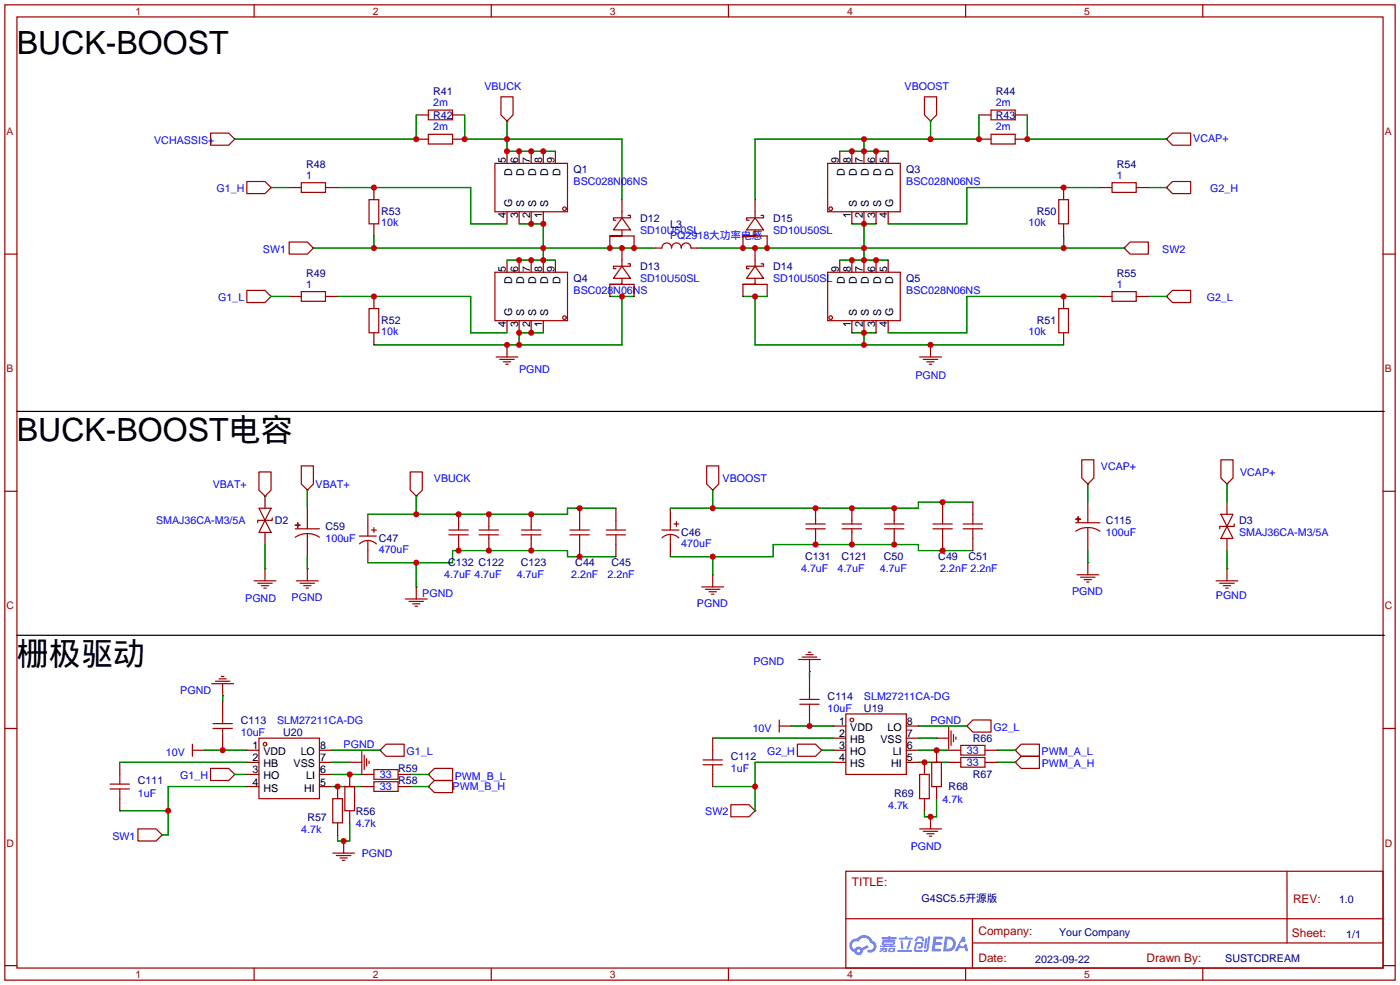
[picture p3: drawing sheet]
<svg xmlns="http://www.w3.org/2000/svg" width="294mm" height="207mm" viewBox="0 0 294 207" stroke-linecap="round" stroke-linejoin="round" font-family="sans-serif">
<g fill="none" stroke="#a10000" stroke-width=".25">
<path d="M1 1h291.9v204.7h-291.9zM3.6 3.6h286.7v199.6h-286.7zM53.3 1v2.6M103.1 1v2.6M152.9 1v2.6M202.7 1v2.6M252.5 1v2.6M1 53.3h2.6M290.3 53.3h2.6M1 103.1h2.6M290.3 103.1h2.6M1 152.9h2.6"/>
<path d="M290.3 152.9h2.6M177.5 182.9h112.8v20.3h-112.8zM177.6 192.8h112.6M204.1 197.9h86.1M204.1 192.8v10.2M270.2 182.9v15M1 202.7h2.6M53.3 203.2v2.5M103.1 203.2v2.5M152.9 203.2v2.5M202.7 203.2v2.5M252.5 203.2v2.5"/>
<path d="M290.3 202.7h2.6"/>
</g>
<g fill="#5487ff">
<path d="M196 196.6h1.6l.3 .1-.1 .4h-1.3l-.1 .7h1.1l.2 .3-.3 .2h-1.1l-.1 .9h1.2l.2 .2-.2 .3h-1.8z"/>
<path d="M202 196.6h.5l.2 .9-.4 .3a.49 .49 0 0 0-.7 .2 .49 .49 0 0 0 .3 .6 .49 .49 0 0 0 .6-.4l.3-.2 .4 1.7h-.5l-.2-.7h-1.2l-.3 .7h-.6z"/>
<path d="M194.3 196.9h.4l-.3 2-.2 .2-.2-.2z"/>
<path d="M194.8 196.6h.5l-.4 2.7a.57 .57 0 0 1-.4 .5 .57 .57 0 0 1-.6-.2l.6-.3z"/>
<path d="M192.4 196.7l.5-.2 .7 .1 .4 1h-.4l-.3-.6h-.6l-.4 .6h-.3z"/>
<path d="M192.2 197.9l1.2-.2a.74 .74 0 0 1 .4 .8 .74 .74 0 0 1-.6 .6h-.5l-.1-.2 .3-.2h.4l.1-.6h-.9l-.2 1.3h1.2l.2 .2-.2 .2h-1.2l-.4-.1v-.4z"/>
<path d="M188.4 199.4h2.9l.2 .2-.3 .2h-2.7z"/>
<path d="M190.8 197.4h.5a2.8 2.8 0 0 1-.8 1.9l-.2-.2z"/>
<path d="M189 197.4h.4l.2 1.7-.2 .2-.2-.2z"/>
<path d="M188.8 196.8h1.2l.1-.3h.3v.3h1l.2 .3-.2 .1h-2.6z"/>
<path d="M184.8 199l.9-.1v.1l.5 .1v.6l-.8 .2v-.3h.4v-.3a.45 .45 0 0 0-.6 .3l-.5 .3-.1-.3 .5-.3h-.4z"/>
<path d="M185.1 196.7h1.3l.1-.2h.4v.2h1.2l.2 .2-.2 .1h-1.3v.2h1l.2 .2-.2 .1h-2.5l-.1-.3h1.2v-.2h-1.3z"/>
<path d="M198.4 196.6l-.4 3.1h.9a1.56 1.56 0 0 0 1.7-1.6 1.56 1.56 0 0 0-1.7-1.5zM198.9 197.1a1.05 1.05 0 0 1 1.1 1.2 1.05 1.05 0 0 1-1.4 .9z"/>
<path d="M185.2 197.7l-.1 .5 .4 .1v.2h-.7v.3h3.1l.1-.2-.1-.1h-.7l.1-.1a.43 .43 0 0 0 .5-.3 .43 .43 0 0 0-.2-.5h-2.2zM185.5 197.9h2l-.1 .2h-1.9zM185.9 198.3h1l-.1 .2h-.8z"/>
<path d="M186.6 199.1l-.1 .7 1.3-.1v-.7l-.9-.1zM186.9 199.3h.6l-.1 .3h-.5z"/>
<path d="M178.7 197.4a1.47 1.47 0 0 0 .7 2.5 .89 .89 0 0 0 1 .6 .89 .89 0 0 0 .7-1l1.3-.6-.3-.5-1.2 .6-.4-.3a.89 .89 0 0 0-1.1 .6 .9 .9 0 0 1-.5-1.2 .9 .9 0 0 1 1.3-.4 1.3 1.3 0 0 1 1.4-.9 1.3 1.3 0 0 1 1.1 1.2 .75 .75 0 0 1 .7 .9 .75 .75 0 0 1-1.1 .5l-.2 .1v.3a1.28 1.28 0 0 0 1.8-.6 1.28 1.28 0 0 0-.8-1.7 1.9 1.9 0 0 0-3.3-.5l-.6 .1zM179.9 199.6a.35 .35 0 0 1 .7 0 .35 .35 0 0 1-.7 0z"/>
</g>
<g fill="none" stroke="#a10000" stroke-width=".25">
<path d="M44.2 27.9h3.8l1.3 1.3-1.3 1.3h-3.8zM51.8 38.1h3.8l1.3 1.3-1.3 1.2h-3.8zM63.2 38.4h5.1v2h-5.1zM89.9 23.1h5.1v2h-5.1zM89.9 28.2h5.1v2h-5.1zM103.9 34.3h15.2v10.1h-15.2zM105.2 20.3h2.5v3.8l-1.3 1.3-1.2-1.3zM173.7 34.3h15.3v10.1h-15.3zM194.1 20.3h2.5v3.8l-1.3 1.3-1.2-1.3zM208 28.2h5.1v2h-5.1zM208 23.1h5.1v2h-5.1zM233.4 38.4h5.1v2h-5.1z"/>
<path d="M246.1 38.1h3.8v2.5h-3.8l-1.2-1.2zM246.1 27.9h3.8v2.6h-3.8l-1.2-1.3zM60.7 50.8h3.8l1.3 1.3-1.3 1.2h-3.8zM77.5 41.9h2v5.1h-2zM103.9 57.2h15.2v10.1h-15.2zM130.6 45.7l1.7 2.6h-3.5zM130.6 48.3v1.2h-2.6h5.1M130.6 55.9l1.7 2.5h-3.5zM130.6 58.4v1.3h-2.6h5.1M130.6 44.5v1.2M130.6 54.6v1.3M131.8 45.2h.5v.5h-3.5v.5h.5"/>
<path d="M131.8 55.4h.5v.5h-3.5v.5h.5M137.7 52.1h1.2a1.02 1.02 0 0 1 1.1-1.1 1.02 1.02 0 0 1 1 1.1 1.02 1.02 0 0 1 1-1.1 1.02 1.02 0 0 1 1 1.1 1.01 1.01 0 0 1 1-1.1 1.01 1.01 0 0 1 1 1.1h1.3M158.5 55.9l1.8 2.5h-3.6zM158.5 58.4v1.3h-2.5h5M158.5 45.7l1.8 2.6h-3.6zM158.5 48.3v1.2h-2.5h5M158.5 44.5v1.2M158.5 54.6v1.3M159.8 55.4h.5v.5h-3.6v.5h.5M159.8 45.2h.5v.5h-3.6v.5h.5M173.7 57.2h15.3v10.1h-15.3zM222.2 41.9h2.1v5.1h-2.1z"/>
<path d="M237.2 50.8h3.8v2.5h-3.8l-1.2-1.2zM51.8 61h3.8l1.3 1.2-1.3 1.3h-3.8zM63.2 61.2h5.1v2h-5.1zM77.5 64.8h2v5h-2zM104.1 74.9h4.6M104.9 75.4h3M105.7 75.9h1.5M106.2 76.5h.5M106.4 72.4v2.5M193 74.9h4.6M193.8 75.4h3M194.6 75.9h1.5"/>
<path d="M195.1 76.5h.5M195.3 72.4v2.5M222.2 64.8h2.1v5h-2.1zM233.4 61.2h5.1v2h-5.1zM246.1 61h3.8v2.5h-3.8l-1.2-1.3zM54.4 99.1h2.5v3.8l-1.3 1.2-1.2-1.2zM63.2 97.8h2.6v3.8l-1.3 1.3-1.3-1.3zM86.1 99.1h2.5v3.8l-1.2 1.2-1.3-1.2zM148.3 97.8h2.6v3.8l-1.3 1.3-1.3-1.3zM227.1 96.5h2.5v3.8l-1.3 1.3-1.2-1.3zM256.3 96.5h2.5v3.8l-1.2 1.3-1.3-1.3zM54.4 106.7h2.5l-1.3 2.5z"/>
<path d="M55.6 109.2l1.3 2.6h-2.5zM55.6 119.4v2.5M57.1 108.7v.5h-3v.5M62 110.2l1 .1zM62 112.8a4.6 4.6 0 0 1 5.1 0M62 111h5.1M62.5 109.7v1zM64.5 119.4v2.5M75.4 112.5h3.6M75.5 114.2a2.54 2.54 0 0 1 3.5 0M77.2 110.5v2M77.2 113.5v2.1"/>
<path d="M78 111.3h1M78.5 110.7v1.1M94.2 111.3h4.1M94.2 112.3h4.1M96.3 110.5v.8M96.3 112.3v.7M100.6 111.3h4M100.6 112.3h4M102.6 110.5v.8M102.6 112.3v.7M109.5 111.3h4M109.5 112.3h4"/>
<path d="M111.5 110.5v.8M111.5 112.3v.7M119.6 111.3h4.1M119.6 112.3h4.1M121.7 109.2v2.1M121.7 112.3v2M127.3 111.3h4M127.3 112.3h4M129.3 109.2v2.1M129.3 112.3v2M138.9 111.3h3.6M139 112.9a2.54 2.54 0 0 1 3.5 0"/>
<path d="M140.7 109.2v2.1M140.7 112.3v2M141.5 110h1M142 109.5v1M169.2 110h4M169.2 111h4M171.2 109.2v.8M171.2 111v.8M176.8 110h4M176.8 111h4M178.8 109.2v.8M178.8 111v.8"/>
<path d="M185.7 110h4M185.7 111h4M187.7 109.2v.8M187.7 111v.8M195.8 110h4.1M195.8 111h4.1M197.9 108v2M197.9 111v2M202.2 110h4M202.2 111h4M204.2 108v2M204.2 111v2"/>
<path d="M225.8 109h1zM225.8 111.5a4.6 4.6 0 0 1 5.1 0M225.8 109.7h5.1M226.3 108.5v1zM228.3 118.1v2.6M256.3 108h2.5l-1.2 2.5zM257.6 110.5l1.2 2.5h-2.5zM257.6 119.4v2.5M259.1 110v.5h-3.1v.5M53.3 121.9h4.6M54.1 122.4h3M54.9 122.9h1.5"/>
<path d="M55.4 123.4h.5M62.2 121.9h4.6M63 122.4h3M63.8 122.9h1.5M64.3 123.4h.5M85.1 125.7h4.6M85.9 126.2h3M86.6 126.7h1.5M87.1 127.3h.5M87.4 123.2v2.5M147.3 123.2h4.6M148.1 123.7h3"/>
<path d="M148.8 124.2h1.6M149.4 124.7h.5M149.6 120.7v2.5M167.6 138.4h4.6M168.4 137.9h3M169.2 137.4h1.5M169.7 136.9h.5M169.9 138.4v2.6M226.1 120.7h4.5M226.8 121.2h3.1M227.6 121.7h1.5M228.1 122.2h.5"/>
<path d="M255.3 121.9h4.5M256 122.4h3.1M256.8 122.9h1.5M257.3 123.4h.5M40.4 157.5h2.5M40.4 156.2v2.6M44.4 143.5h4.6M44.7 152.9h4.1M44.7 151.9h4.1M45.2 143h3.1M46 142.5h1.5M46.5 142h.5"/>
<path d="M46.7 143.5v2.6M46.7 149.9v2M46.7 152.9v2M54.4 154.9h12.7v12.7h-12.7zM75.9 157.7v4.6M76.5 158.5v3M77 159.3v1.5M77.5 159.8v.5M81 156.2h3.8v2.6h-3.8l-1.2-1.3zM147.6 159.5h4M149.6 157.5v2M163.6 152.4h2.5"/>
<path d="M163.6 151.1v2.6M167.4 156.2h3.8l1.3 1.3-1.3 1.3h-3.8zM167.9 147.8h4.1M167.9 146.8h4.1M169.9 144.8v2M169.9 147.8v2.1M177.5 149.9h12.7v12.7h-12.7zM196.6 154.9h2.5M199.1 152.7v4.5M199.6 153.4v3.1M200.2 154.2v1.5M200.7 154.7v.5"/>
<path d="M201.7 156.5h5.1v2h-5.1zM201.7 159h5.1v2h-5.1zM204.2 151.1h3.8v2.6h-3.8l-1.3-1.3zM214.4 156.2h3.8v2.6h-3.8l-1.3-1.3zM214.4 158.8h3.8v2.5h-3.8l-1.3-1.3zM23.1 165.6h4.1M23.1 164.6h4.1M25.1 162.6v2M25.1 165.6v2M29 174h3.8l1.2 1.3-1.2 1.2h-3.8zM44.2 161.3h3.8l1.3 1.3-1.3 1.2h-3.8zM69.8 167.6h2.1v5.1h-2.1z"/>
<path d="M69.8 179.1h4.6M70.6 179.6h3.1M72.1 176.5v2.6M72.4 165.1h2v5.1h-2zM73.4 160h2.5M78.5 164.1h5.1v2h-5.1zM78.5 161.5h5.1v2.1h-5.1zM89.9 162.6l1.3-1.3h3.8v2.5h-3.8zM89.9 165.1l1.3-1.3h3.8v2.6h-3.8zM147.6 160.5h4M149.6 160.5v2.1M153.4 168.9h3.8l1.3 1.3-1.3 1.3h-3.8z"/>
<path d="M193 162.6h2.1v5h-2.1zM193 174h4.6M193.8 174.5h3M194.6 175h1.5M195.1 175.5h.5M195.3 171.5v2.5M195.6 160h2v5.1h-2zM71.4 180.1h1.5M71.9 180.6h.5"/>
<circle cx="118.5" cy="43.8" r=".38"/>
<circle cx="174.4" cy="43.8" r=".38"/>
<circle cx="118.5" cy="66.7" r=".38"/>
<circle cx="174.4" cy="66.7" r=".38"/>
<circle cx="55.6" cy="156.2" r=".38"/>
<circle cx="178.8" cy="151.1" r=".38"/>
</g>
<g fill="none" stroke="#870000" stroke-width=".25">
<path d="M49.3 29.2h.1M56.9 39.4h.1M60.7 39.4h2.5M68.3 39.4h2.6M78.5 39.4v2.5M87.4 24.1h2.5M87.4 29.2h2.5M95 24.1h2.5M95 29.2h2.5M106.4 25.4h.1M106.4 31.8v2.5M109 31.8v2.5"/>
<path d="M111.5 31.8v2.5M114 31.8v2.5M116.6 31.8v2.5M176.3 31.8v2.5M178.8 31.8v2.5M181.4 31.8v2.5M183.9 31.8v2.5M186.4 31.8v2.5M195.3 25.4h.1M205.5 24.1h2.5M205.5 29.2h2.5M213.1 24.1h2.5"/>
<path d="M213.1 29.2h2.5M223.3 39.4v2.5M230.9 39.4h2.5M238.5 39.4h2.5M244.9 39.4h.1M244.9 29.2h.1M65.8 52.1h.1M78.5 47v2.5M106.4 44.5v2.5M106.4 54.6v2.6M109 44.5v2.5M109 54.6v2.6"/>
<path d="M111.5 44.5v2.5M111.5 54.6v2.6M114 44.5v2.5M114 54.6v2.6M116.6 54.6v2.6M128 49.5v2.6M128 59.7v2.5M130.6 41.9v2.6M130.6 52.1v2.5M133.1 49.5v2.6M133.1 59.7v2.5M136.9 52.1h.8"/>
<path d="M146.3 52.1h.8M156 49.5v2.6M156 59.7v2.5M158.5 41.9v2.6M158.5 52.1v2.5M161 49.5v2.6M161 59.7v2.5M176.3 54.6v2.6M178.8 44.5v2.5M178.8 54.6v2.6M181.4 44.5v2.5M181.4 54.6v2.6"/>
<path d="M183.9 44.5v2.5M183.9 54.6v2.6M186.4 44.5v2.5M186.4 54.6v2.6M223.3 47v2.5M236 52.1h.1M56.9 62.2h.1M60.7 62.2h2.5M68.3 62.2h2.6M78.5 62.2v2.6M78.5 69.9v2.5M106.4 72.4h.1"/>
<path d="M106.4 67.3v2.6M109 67.3v2.6M111.5 67.3v2.6M114 67.3v2.6M178.8 67.3v2.6M181.4 67.3v2.6M183.9 67.3v2.6M186.4 67.3v2.6M195.3 72.4h.1M223.3 62.2v2.6M223.3 69.9v2.5M230.9 62.2h2.5"/>
<path d="M238.5 62.2h2.5M244.9 62.2h.1M55.6 119.4h.1M55.6 104.1h.1M55.6 104.1v2.6M55.6 111.8v2.5M64.5 119.4h.1M64.5 102.9h.1M64.5 106.7v4.3M64.5 112v4.8M77.2 108v2.5M77.2 115.6v2.5"/>
<path d="M87.4 104.1h.1M96.3 108v2.5M96.3 113v2.6M102.6 108v2.5M102.6 113v2.6M111.5 108v2.5M111.5 113v2.6M121.7 106.7v2.5M121.7 114.3v2.5M129.3 106.7v2.5M129.3 114.3v2.5M140.7 106.7v2.5"/>
<path d="M140.7 114.3v2.5M149.6 102.9h.1M171.2 106.7v2.5M171.2 111.8v2.5M178.8 106.7v2.5M178.8 111.8v2.5M187.7 106.7v2.5M187.7 111.8v2.5M197.9 105.4v2.6M197.9 113v2.6M204.2 105.4v2.6M204.2 113v2.6"/>
<path d="M228.3 118.1h.1M228.3 101.6h.1M228.3 105.4v4.3M228.3 110.7v4.9M257.6 119.4h.1M257.6 101.6h.1M257.6 105.4v2.6M257.6 113v2.6M87.4 123.2h.1M149.6 120.7h.1M42.9 157.5h.1M46.7 146.1h.1"/>
<path d="M46.7 147.3v2.6M46.7 154.9v2.6M51.8 157.5h2.6M67.1 157.5h2.5M79.8 157.5h.1M149.6 154.9v2.6M166.1 152.4h.1M169.9 141h.1M169.9 142.2v2.6M169.9 149.9v2.5M172.5 157.5h.1M175 152.4h2.5"/>
<path d="M175 154.9h2.5M175 157.5h2.5M190.2 152.4h2.6M190.2 154.9h2.6M190.2 157.5h2.6M196.6 154.9h.1M196.6 157.5v2.5M199.1 157.5h2.6M202.9 152.4h.1M206.8 157.5h2.5M213.1 157.5h.1M25.1 160v2.6"/>
<path d="M25.1 167.6v2.6M34 175.3h.1M49.3 162.6h.1M51.8 160h2.6M51.8 162.6h2.6M51.8 165.1h2.6M67.1 160h2.5M67.1 162.6h2.5M67.1 165.1h2.5M70.9 165.1v2.5M70.9 172.7v2.6M72.1 176.5h.1"/>
<path d="M73.4 160h.1M73.4 162.6v2.5M73.4 170.2v2.5M75.9 162.6h2.6M75.9 165.1h2.6M83.6 162.6h2.5M83.6 165.1h2.5M89.9 162.6h.1M89.9 165.1h.1M149.6 162.6v2.5M158.5 170.2h.1M175 160h2.5"/>
<path d="M190.2 160h2.6M194.1 160v2.6M194.1 167.6v2.6M195.3 171.5h.1M196.6 165.1v2.5M199.1 160h2.6M206.8 160h2.5M213.1 160h.1"/>
</g>
<g fill="none" stroke="#008700" stroke-width=".25">
<path d="M56.9 39.4h3.8M70.9 39.4h27.9v7.6h7.6M87.4 24.1v5.1h-38.1M97.5 24.1v5.1h33.1v12.7M106.4 25.4v6.4h10.2M176.3 31.8h10.1M181.4 29.2v2.6M195.3 25.4v3.8M205.5 24.1v5.1h-47v12.7M215.6 24.1v5.1h29.3M230.9 39.4h-28v7.6h-16.5M241 39.4h3.9"/>
<path d="M65.8 52.1h71.1M78.5 49.5v2.6M106.4 54.6h10.2M109 47h5v7.6M147.1 52.1h88.9M176.3 54.6h10.1M178.8 47h5.1M181.4 47v7.6M223.3 49.5v2.6M56.9 62.2h3.8M70.9 62.2h27.9v7.7h7.6M114 69.9h-5v2.5"/>
<path d="M128 62.2h5.1M130.6 62.2v10.2h-52.1M156 62.2h5M158.5 62.2v10.2h64.8M178.8 69.9h5.1M181.4 69.9v2.5M230.9 62.2h-28v7.7h-16.5M241 62.2h3.9M55.6 104.1h.1M55.6 114.3v5.1M64.5 102.9v3.8M64.5 116.8v2.6"/>
<path d="M87.4 104.1v3.9M87.4 118.1v5.1M129.3 116.8h-10.2v-1.2h-24.1v2.5h-17.8M129.3 106.7h-10.2v1.3h-41.9M149.6 102.9v3.8M149.6 116.8v3.9M204.2 115.6h-11.4v-1.3h-30.5v2.5h-21.6M204.2 105.4h-11.4v1.3h-52.1M228.3 101.6v3.8M228.3 115.6v2.5M257.6 101.6v3.8M257.6 115.6v3.8"/>
<path d="M42.9 157.5h8.9M46.7 146.1v1.2M69.6 157.5h10.2M149.6 154.9h25.4M166.1 152.4h8.9M169.9 141v1.2M172.5 157.5h2.5M192.8 157.5h6.3M192.8 152.4h10.1M192.8 154.9h3.8M209.3 157.5h3.8M25.1 160h26.7"/>
<path d="M25.1 170.2h10.2M49.3 162.6h2.5M51.8 165.1h-16.5v10.2h-1.3M69.6 160h3.8M69.6 165.1h6.3M69.6 162.6h6.3M73.4 172.7v3.8h-2.5v-1.2M86.1 165.1h3.8M86.1 162.6h3.8M149.6 165.1h8.9M175 160h-16.5v10.2M192.8 160h6.3"/>
<path d="M196.6 167.6v3.9h-2.5v-1.3M209.3 160h3.8"/>
</g>
<path d="M3.6 86.4h287M3.6 133.4h287" fill="none" stroke="#000" stroke-width=".25"/>
<g fill="#c00">
<circle cx="197.9" cy="115.6" r=".63"/>
<circle cx="187.7" cy="114.3" r=".63"/>
<circle cx="178.8" cy="114.3" r=".63"/>
<circle cx="171.2" cy="114.3" r=".63"/>
<circle cx="149.6" cy="116.8" r=".63"/>
<circle cx="197.9" cy="105.4" r=".63"/>
<circle cx="187.7" cy="106.7" r=".63"/>
<circle cx="178.8" cy="106.7" r=".63"/>
<circle cx="171.2" cy="106.7" r=".63"/>
<circle cx="149.6" cy="106.7" r=".63"/>
<circle cx="121.7" cy="116.8" r=".63"/>
<circle cx="111.5" cy="115.6" r=".63"/>
<circle cx="102.6" cy="115.6" r=".63"/>
<circle cx="96.3" cy="115.6" r=".63"/>
<circle cx="87.4" cy="118.1" r=".63"/>
<circle cx="87.4" cy="107.9" r=".63"/>
<circle cx="96.3" cy="107.9" r=".63"/>
<circle cx="102.6" cy="107.9" r=".63"/>
<circle cx="111.5" cy="107.9" r=".63"/>
<circle cx="121.7" cy="106.7" r=".63"/>
<circle cx="158.5" cy="62.2" r=".63"/>
<circle cx="195.3" cy="72.4" r=".63"/>
<circle cx="181.4" cy="72.4" r=".63"/>
<circle cx="181.4" cy="69.8" r=".63"/>
<circle cx="205.5" cy="29.2" r=".63"/>
<circle cx="181.4" cy="29.2" r=".63"/>
<circle cx="195.3" cy="29.2" r=".63"/>
<circle cx="181.4" cy="31.7" r=".63"/>
<circle cx="178.8" cy="31.7" r=".63"/>
<circle cx="183.9" cy="31.7" r=".63"/>
<circle cx="106.4" cy="29.2" r=".63"/>
<circle cx="97.5" cy="29.2" r=".63"/>
<circle cx="106.4" cy="31.7" r=".63"/>
<circle cx="109" cy="31.7" r=".63"/>
<circle cx="111.5" cy="31.7" r=".63"/>
<circle cx="114" cy="31.7" r=".63"/>
<circle cx="223.3" cy="52.1" r=".63"/>
<circle cx="181.4" cy="52.1" r=".63"/>
<circle cx="181.4" cy="54.6" r=".63"/>
<circle cx="178.8" cy="54.6" r=".63"/>
<circle cx="183.9" cy="54.6" r=".63"/>
<circle cx="181.4" cy="47" r=".63"/>
<circle cx="156" cy="52.1" r=".63"/>
<circle cx="158.5" cy="52.1" r=".63"/>
<circle cx="161" cy="52.1" r=".63"/>
<circle cx="87.4" cy="29.2" r=".63"/>
<circle cx="215.6" cy="29.2" r=".63"/>
<circle cx="195.3" cy="171.4" r=".63"/>
<circle cx="194.1" cy="160" r=".63"/>
<circle cx="158.5" cy="165.1" r=".63"/>
<circle cx="169.9" cy="152.4" r=".63"/>
<circle cx="78.5" cy="52.1" r=".63"/>
<circle cx="114" cy="52.1" r=".63"/>
<circle cx="114" cy="47" r=".63"/>
<circle cx="111.5" cy="47" r=".63"/>
<circle cx="114" cy="54.6" r=".63"/>
<circle cx="109" cy="54.6" r=".63"/>
<circle cx="111.5" cy="54.6" r=".63"/>
<circle cx="128" cy="52.1" r=".63"/>
<circle cx="133.1" cy="52.1" r=".63"/>
<circle cx="130.6" cy="52.1" r=".63"/>
<circle cx="130.6" cy="62.2" r=".63"/>
<circle cx="109" cy="72.4" r=".63"/>
<circle cx="106.4" cy="72.4" r=".63"/>
<circle cx="109" cy="69.8" r=".63"/>
<circle cx="111.5" cy="69.8" r=".63"/>
<circle cx="78.5" cy="39.4" r=".63"/>
<circle cx="78.5" cy="62.2" r=".63"/>
<circle cx="223.3" cy="39.4" r=".63"/>
<circle cx="223.3" cy="62.2" r=".63"/>
<circle cx="72.1" cy="176.5" r=".63"/>
<circle cx="70.9" cy="165.1" r=".63"/>
<circle cx="73.4" cy="162.6" r=".63"/>
<circle cx="35.3" cy="170.2" r=".63"/>
<circle cx="46.7" cy="157.5" r=".63"/>
<circle cx="196.6" cy="157.5" r=".63"/>
</g>
<g font-size="6.7">
<text x="3.6" y="11.4">BUCK-BOOST</text>
<text x="3.6" y="92.6">BUCK-BOOST电容</text>
<text x="3.6" y="139.6">栅极驱动</text>
</g>
<g font-size="2.5" fill="#a00000">
<text x="178.8" y="186.1">TITLE:</text>
<text x="271.4" y="189.4">REV:</text>
<text x="205.4" y="196.3">Company:</text>
<text x="271.2" y="196.7">Sheet:</text>
<text x="205.4" y="201.8">Date:</text>
<text x="240.7" y="201.9">Drawn By:</text>
</g>
<g font-size="2.2" fill="#a00000">
<text x="28.4" y="3.1">1</text>
<text x="78.2" y="3.1">2</text>
<text x="128" y="3.1">3</text>
<text x="177.8" y="3.1">4</text>
<text x="227.6" y="3.1">5</text>
<text x="1.4" y="28.4">A</text>
<text x="290.7" y="28.4">A</text>
<text x="1.4" y="78.1">B</text>
<text x="290.7" y="78.1">B</text>
<text x="1.4" y="127.9">C</text>
<text x="290.7" y="127.9">C</text>
<text x="1.4" y="177.7">D</text>
<text x="290.7" y="177.7">D</text>
<text x="28.4" y="205.3">1</text>
<text x="78.2" y="205.3">2</text>
<text x="128" y="205.3">3</text>
<text x="177.8" y="205.3">4</text>
<text x="227.6" y="205.3">5</text>
</g>
<g font-size="2.2" fill="#000080">
<text x="90.9" y="20">R41</text>
<text x="209" y="20">R44</text>
<text x="90.9" y="25.1">R42</text>
<text x="209" y="25.1">R43</text>
<text x="64.3" y="35.2">R48</text>
<text x="234.5" y="35.2">R54</text>
<text x="120.4" y="36.4">Q1</text>
<text x="190.2" y="36.4">Q3</text>
<text x="80" y="45.2">R53</text>
<text x="134.4" y="46.5">D12</text>
<text x="140.7" y="47.9">L3</text>
<text x="162.3" y="46.5">D15</text>
<text x="217.6" y="45.2">R50</text>
<text x="64.3" y="58.1">R49</text>
<text x="120.4" y="59.2">Q4</text>
<text x="134.4" y="56.7">D13</text>
<text x="162.3" y="56.7">D14</text>
<text x="190.2" y="59.2">Q5</text>
<text x="234.5" y="58.1">R55</text>
<text x="80" y="68">R52</text>
<text x="217.6" y="68.1">R51</text>
<text x="57.7" y="109.9">D2</text>
<text x="68.3" y="111.3">C59</text>
<text x="79.5" y="113.8">C47</text>
<text x="143" y="112.5">C46</text>
<text x="232.2" y="110">C115</text>
<text x="260.1" y="110">D3</text>
<text x="94.1" y="118.8">C132 C122</text>
<text x="109.3" y="118.8">C123</text>
<text x="120.8" y="118.8">C44</text>
<text x="128.4" y="118.8">C45</text>
<text x="169" y="117.6">C131</text>
<text x="176.6" y="117.6">C121</text>
<text x="185.5" y="117.6">C50</text>
<text x="197" y="117.6">C49</text>
<text x="203.3" y="117.6">C51</text>
<text x="173.7" y="146.9">C114</text>
<text x="181.4" y="149.4">U19</text>
<text x="50.5" y="152">C113</text>
<text x="59.4" y="154.5">U20</text>
<text x="204.2" y="155.8">R66</text>
<text x="153.4" y="159.6">C112</text>
<text x="29" y="164.7">C111</text>
<text x="83.6" y="164.7">R58</text>
<text x="83.6" y="162.1">R59</text>
<text x="187.7" y="167.2">R69</text>
<text x="199.1" y="165.9">R68</text>
<text x="204.2" y="163.4">R67</text>
<text x="64.5" y="172.3">R57</text>
<text x="74.7" y="171">R56</text>
<text x="193.5" y="189.4">G4SC5.5开源版</text>
<text x="281.1" y="189.5">1.0</text>
<text x="222.3" y="196.4">Your Company</text>
<text x="282.6" y="197">1/1</text>
<text x="217.3" y="202">2023-09-22</text>
<text x="257.2" y="202">SUSTCDREAM</text>
</g>
<g font-size="2.2" fill="#00f">
<text x="90.9" y="22.2">2m</text>
<text x="101.7" y="18.8">VBUCK</text>
<text x="189.9" y="18.8">VBOOST</text>
<text x="209" y="22.2">2m</text>
<text x="90.9" y="27.3">2m</text>
<text x="209" y="27.3">2m</text>
<text x="250.5" y="29.9">VCAP+</text>
<text x="32.4" y="30.2">VCHASSIS+</text>
<text x="45.5" y="40.4">G1_H</text>
<text x="64.3" y="37.5">1</text>
<text x="120.4" y="38.9">BSC028N06NS</text>
<text x="190.2" y="38.9">BSC028N06NS</text>
<text x="234.5" y="37.5">1</text>
<text x="254.1" y="40.4">G2_H</text>
<text x="80" y="47.4">10k</text>
<text x="215.9" y="47.5">10k</text>
<text x="55.2" y="53.1">SW1</text>
<text x="134.4" y="49.1">SD10U50SL</text>
<text x="140.7" y="50.1">PQ2918大功率电感</text>
<text x="162.3" y="49.1">SD10U50SL</text>
<text x="244" y="53.1">SW2</text>
<text x="134.4" y="59.2">SD10U50SL</text>
<text x="162.3" y="59.2">SD10U50SL</text>
<text x="45.8" y="63.3">G1_L</text>
<text x="64.3" y="60.3">1</text>
<text x="120.4" y="61.8">BSC028N06NS</text>
<text x="190.2" y="61.8">BSC028N06NS</text>
<text x="234.5" y="60.3">1</text>
<text x="253.3" y="63.2">G2_L</text>
<text x="80" y="70.3">10k</text>
<text x="215.9" y="70.3">10k</text>
<text x="109" y="78.3">PGND</text>
<text x="192.2" y="79.5">PGND</text>
<text x="91.1" y="101.2">VBUCK</text>
<text x="151.7" y="101.2">VBOOST</text>
<text x="231.1" y="98.6">VCAP+</text>
<text x="260.3" y="99.9">VCAP+</text>
<text x="44.7" y="102.4">VBAT+</text>
<text x="66.2" y="102.4">VBAT+</text>
<text x="32.8" y="110">SMAJ36CA-M3/5A</text>
<text x="68.3" y="113.9">100uF</text>
<text x="232.2" y="112.6">100uF</text>
<text x="260.1" y="112.6">SMAJ36CA-M3/5A</text>
<text x="79.5" y="116">470uF</text>
<text x="143" y="114.8">470uF</text>
<text x="88.6" y="125.3">PGND</text>
<text x="93.2" y="121.4">4.7uF 4.7uF</text>
<text x="108.5" y="121.4">4.7uF</text>
<text x="119.9" y="121.4">2.2nF</text>
<text x="127.5" y="121.4">2.2nF</text>
<text x="168.2" y="120.1">4.7uF</text>
<text x="175.8" y="120.1">4.7uF</text>
<text x="184.7" y="120.1">4.7uF</text>
<text x="197.4" y="120.1">2.2nF 2.2nF</text>
<text x="225" y="124.9">PGND</text>
<text x="255.2" y="125.7">PGND</text>
<text x="51.5" y="126.4">PGND</text>
<text x="61.2" y="126.2">PGND</text>
<text x="146.3" y="127.4">PGND</text>
<text x="158.2" y="139.6">PGND</text>
<text x="37.8" y="145.6">PGND</text>
<text x="173.7" y="149.4">10uF</text>
<text x="181.4" y="146.9">SLM27211CA-DG</text>
<text x="50.5" y="154.5">10uF</text>
<text x="58.2" y="152">SLM27211CA-DG</text>
<text x="158" y="153.6">10V</text>
<text x="195.3" y="152">PGND</text>
<text x="208.5" y="153.4">G2_L</text>
<text x="34.8" y="158.7">10V</text>
<text x="72.1" y="157">PGND</text>
<text x="85.3" y="158.5">G1_L</text>
<text x="161" y="158.5">G2_H</text>
<text x="202.9" y="158.3">33</text>
<text x="202.9" y="160.8">33</text>
<text x="218.7" y="158.5">PWM_A_L</text>
<text x="218.7" y="161.1">PWM_A_H</text>
<text x="29" y="167.2">1uF</text>
<text x="37.8" y="163.6">G1_H</text>
<text x="79.8" y="165.9">33</text>
<text x="79.8" y="163.4">33</text>
<text x="95" y="165.9">PWM_B_H</text>
<text x="95.5" y="163.6">PWM_B_L</text>
<text x="153.4" y="162.1">1uF</text>
<text x="74.7" y="173.5">4.7k</text>
<text x="148.1" y="171.2">SW2</text>
<text x="186.4" y="169.7">4.7k</text>
<text x="197.9" y="168.5">4.7k</text>
<text x="23.6" y="176.3">SW1</text>
<text x="63.2" y="174.8">4.7k</text>
<text x="75.9" y="179.9">PGND</text>
<text x="191.2" y="178.5">PGND</text>
</g>
<g font-size="2.2">
<text x="106.2" y="34.2" transform="rotate(-90 106.2 34.2)">5</text>
<text x="108.8" y="34.2" transform="rotate(-90 108.8 34.2)">6</text>
<text x="111.3" y="34.2" transform="rotate(-90 111.3 34.2)">7</text>
<text x="113.8" y="34.2" transform="rotate(-90 113.8 34.2)">8</text>
<text x="116.4" y="34.2" transform="rotate(-90 116.4 34.2)">9</text>
<text x="176.1" y="34.2" transform="rotate(-90 176.1 34.2)">9</text>
<text x="178.6" y="34.2" transform="rotate(-90 178.6 34.2)">8</text>
<text x="181.1" y="34.2" transform="rotate(-90 181.1 34.2)">7</text>
<text x="183.7" y="34.2" transform="rotate(-90 183.7 34.2)">6</text>
<text x="186.2" y="34.2" transform="rotate(-90 186.2 34.2)">5</text>
<text x="107.5" y="36.8" transform="rotate(-90 107.5 36.8)">D</text>
<text x="110" y="36.8" transform="rotate(-90 110 36.8)">D</text>
<text x="112.6" y="36.8" transform="rotate(-90 112.6 36.8)">D</text>
<text x="115.1" y="36.8" transform="rotate(-90 115.1 36.8)">D</text>
<text x="117.6" y="36.8" transform="rotate(-90 117.6 36.8)">D</text>
<text x="177.3" y="36.8" transform="rotate(-90 177.3 36.8)">D</text>
<text x="179.9" y="36.8" transform="rotate(-90 179.9 36.8)">D</text>
<text x="182.4" y="36.8" transform="rotate(-90 182.4 36.8)">D</text>
<text x="185" y="36.8" transform="rotate(-90 185 36.8)">D</text>
<text x="187.5" y="36.8" transform="rotate(-90 187.5 36.8)">D</text>
<text x="106.2" y="45.8" transform="rotate(-90 106.2 45.8)">4</text>
<text x="107.5" y="43.5" transform="rotate(-90 107.5 43.5)">G</text>
<text x="108.8" y="45.8" transform="rotate(-90 108.8 45.8)">3</text>
<text x="110" y="43.5" transform="rotate(-90 110 43.5)">S</text>
<text x="111.3" y="45.8" transform="rotate(-90 111.3 45.8)">2</text>
<text x="112.6" y="43.5" transform="rotate(-90 112.6 43.5)">S</text>
<text x="113.8" y="45.8" transform="rotate(-90 113.8 45.8)">1</text>
<text x="115.1" y="43.5" transform="rotate(-90 115.1 43.5)">S</text>
<text x="178.6" y="45.8" transform="rotate(-90 178.6 45.8)">1</text>
<text x="179.9" y="43.5" transform="rotate(-90 179.9 43.5)">S</text>
<text x="181.1" y="45.8" transform="rotate(-90 181.1 45.8)">2</text>
<text x="182.4" y="43.5" transform="rotate(-90 182.4 43.5)">S</text>
<text x="183.7" y="45.8" transform="rotate(-90 183.7 45.8)">3</text>
<text x="185" y="43.5" transform="rotate(-90 185 43.5)">S</text>
<text x="186.2" y="45.8" transform="rotate(-90 186.2 45.8)">4</text>
<text x="187.5" y="43.5" transform="rotate(-90 187.5 43.5)">G</text>
<text x="106.2" y="57" transform="rotate(-90 106.2 57)">5</text>
<text x="107.5" y="59.7" transform="rotate(-90 107.5 59.7)">D</text>
<text x="108.8" y="57" transform="rotate(-90 108.8 57)">6</text>
<text x="110" y="59.7" transform="rotate(-90 110 59.7)">D</text>
<text x="111.3" y="57" transform="rotate(-90 111.3 57)">7</text>
<text x="112.6" y="59.7" transform="rotate(-90 112.6 59.7)">D</text>
<text x="113.8" y="57" transform="rotate(-90 113.8 57)">8</text>
<text x="115.1" y="59.7" transform="rotate(-90 115.1 59.7)">D</text>
<text x="116.4" y="57" transform="rotate(-90 116.4 57)">9</text>
<text x="117.6" y="59.7" transform="rotate(-90 117.6 59.7)">D</text>
<text x="176.1" y="57" transform="rotate(-90 176.1 57)">9</text>
<text x="177.3" y="59.7" transform="rotate(-90 177.3 59.7)">D</text>
<text x="178.6" y="57" transform="rotate(-90 178.6 57)">8</text>
<text x="179.9" y="59.7" transform="rotate(-90 179.9 59.7)">D</text>
<text x="181.1" y="57" transform="rotate(-90 181.1 57)">7</text>
<text x="182.4" y="59.7" transform="rotate(-90 182.4 59.7)">D</text>
<text x="183.7" y="57" transform="rotate(-90 183.7 57)">6</text>
<text x="185" y="59.7" transform="rotate(-90 185 59.7)">D</text>
<text x="186.2" y="57" transform="rotate(-90 186.2 57)">5</text>
<text x="187.5" y="59.7" transform="rotate(-90 187.5 59.7)">D</text>
<text x="106.2" y="68.7" transform="rotate(-90 106.2 68.7)">4</text>
<text x="107.5" y="66.4" transform="rotate(-90 107.5 66.4)">G</text>
<text x="108.8" y="68.7" transform="rotate(-90 108.8 68.7)">3</text>
<text x="110" y="66.4" transform="rotate(-90 110 66.4)">S</text>
<text x="111.3" y="68.7" transform="rotate(-90 111.3 68.7)">2</text>
<text x="112.6" y="66.4" transform="rotate(-90 112.6 66.4)">S</text>
<text x="113.8" y="68.7" transform="rotate(-90 113.8 68.7)">1</text>
<text x="115.1" y="66.4" transform="rotate(-90 115.1 66.4)">S</text>
<text x="178.6" y="68.7" transform="rotate(-90 178.6 68.7)">1</text>
<text x="179.9" y="66.4" transform="rotate(-90 179.9 66.4)">S</text>
<text x="181.1" y="68.7" transform="rotate(-90 181.1 68.7)">2</text>
<text x="182.4" y="66.4" transform="rotate(-90 182.4 66.4)">S</text>
<text x="183.7" y="68.7" transform="rotate(-90 183.7 68.7)">3</text>
<text x="185" y="66.4" transform="rotate(-90 185 66.4)">S</text>
<text x="186.2" y="68.7" transform="rotate(-90 186.2 68.7)">4</text>
<text x="187.5" y="66.4" transform="rotate(-90 187.5 66.4)">G</text>
<text x="176.2" y="152.2">1</text>
<text x="176.2" y="154.7">2</text>
<text x="178.5" y="153.5">VDD</text>
<text x="178.5" y="156">HB</text>
<text x="184.8" y="156">VSS</text>
<text x="186.3" y="153.5">LO</text>
<text x="190.4" y="154.7">7</text>
<text x="190.4" y="152.2">8</text>
<text x="53" y="157.3">1</text>
<text x="53" y="159.8">2</text>
<text x="55.3" y="158.5">VDD</text>
<text x="55.3" y="161.1">HB</text>
<text x="61.6" y="161.1">VSS</text>
<text x="63.1" y="158.5">LO</text>
<text x="67.2" y="159.8">7</text>
<text x="67.2" y="157.3">8</text>
<text x="176.2" y="157.3">3</text>
<text x="176.2" y="159.8">4</text>
<text x="178.5" y="158.5">HO</text>
<text x="178.5" y="161.1">HS</text>
<text x="187.1" y="161.1">HI</text>
<text x="187.4" y="158.5">LI</text>
<text x="190.4" y="159.8">5</text>
<text x="190.4" y="157.3">6</text>
<text x="53" y="162.3">3</text>
<text x="53" y="164.9">4</text>
<text x="55.3" y="163.6">HO</text>
<text x="55.3" y="166.2">HS</text>
<text x="63.9" y="166.2">HI</text>
<text x="64.2" y="163.6">LI</text>
<text x="67.2" y="164.9">5</text>
<text x="67.2" y="162.3">6</text>
</g>
</svg>
